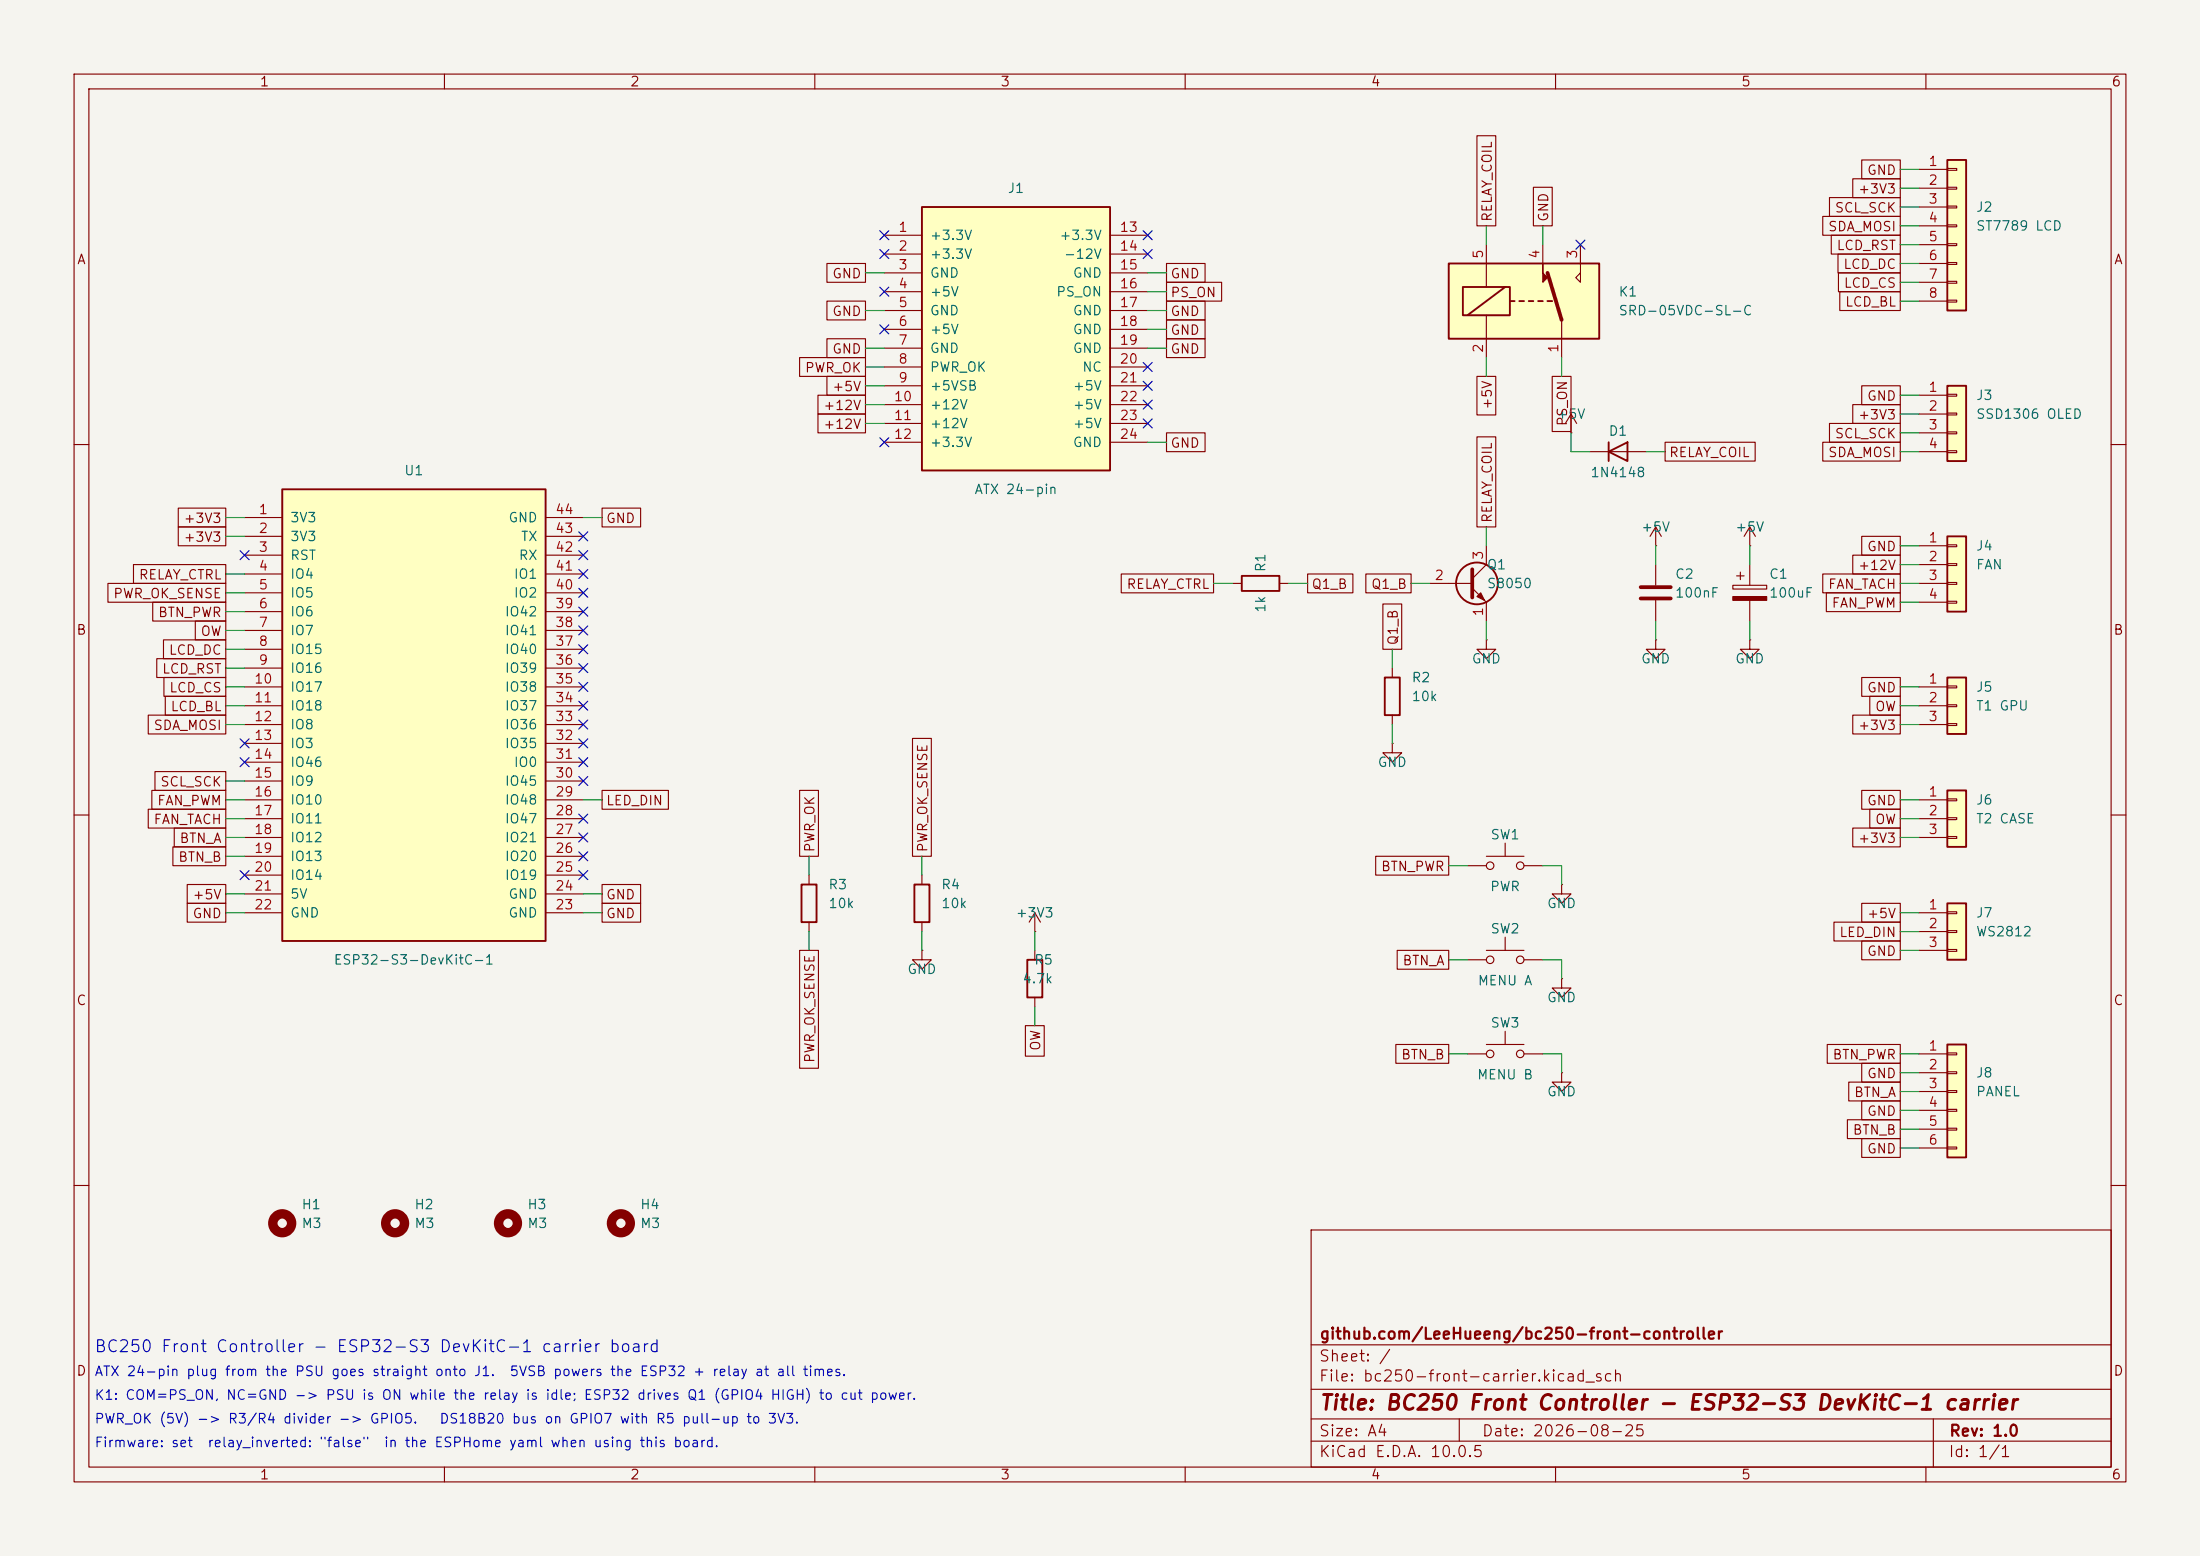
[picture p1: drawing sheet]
<svg xmlns="http://www.w3.org/2000/svg" width="297mm" height="210mm" viewBox="0 0 297 210" stroke-linecap="round" stroke-linejoin="round" font-family="sans-serif">
<path d="M0 0h297v210h-297z" fill="#f5f4ef" stroke="#f5f4ef" stroke-width=".14"/>
<g fill="none" stroke="#840000" stroke-width=".15">
<path d="M10 10h277v190h-277zM12 12h273v186h-273zM60 10v2M110 10v2M160 10v2M210 10v2M260 10v2M10 60h2M285 60h2M10 110h2M285 110h2M10 160h2"/>
<path d="M177 166h108v32h-108zM285 160h2M60 198v2M110 198v2M160 198v2M177 194.5h108M177 191.5h108M177 187.5h108M177 181.5h108M197 191.5v3M210 198v2M260 198v2"/>
<path d="M261 191.5v6.5"/>
</g>
<path d="M38.1 66h35.6v61h-35.6z" fill="#ffffc2"/>
<path d="M38.1 66h35.6v61h-35.6z" fill="none" stroke="#840000" stroke-width=".25"/>
<g fill="none" stroke="#840000" stroke-width=".15">
<path d="M33 69.9h5.1M33 72.4h5.1M33 74.9h5.1M33 77.5h5.1M73.7 69.9h5M73.7 72.4h5M73.7 74.9h5M73.7 77.5h5M33 80h5.1M33 82.6h5.1M33 85.1h5.1M33 87.6h5.1"/>
<path d="M33 90.2h5.1M33 92.7h5.1M33 95.3h5.1M33 97.8h5.1M73.7 80h5M73.7 82.6h5M73.7 85.1h5M73.7 87.6h5M73.7 90.2h5M73.7 92.7h5M73.7 95.3h5M73.7 97.8h5"/>
<path d="M33 100.3h5.1M33 102.9h5.1M33 105.4h5.1M33 108h5.1M33 110.5h5.1M33 113h5.1M33 115.6h5.1M33 118.1h5.1M73.7 100.3h5M73.7 102.9h5M73.7 105.4h5M73.7 108h5"/>
<path d="M73.7 110.5h5M73.7 113h5M73.7 115.6h5M73.7 118.1h5M198.1 116.8h2.6M200.7 115.6h5M203.2 113.8v1.8M205.7 116.8h2.6M210.8 119.4v1.3h1.3l-1.3 1.2-1.3-1.2h1.3M210.8 119.4h.1M33 120.7h5.1M33 123.2h5.1"/>
<path d="M73.7 120.7h5M73.7 123.2h5M203.2 139.2v1.8M210.8 132.1v1.3h1.3l-1.3 1.2-1.3-1.2h1.3M210.8 132.1h.1M198.1 142.2h2.6M200.7 141h5M205.7 142.2h2.6M210.8 144.8v1.3h1.3l-1.3 1.2-1.3-1.2h1.3M210.8 144.8h.1"/>
<circle cx="201.2" cy="116.8" r=".51"/>
<circle cx="205.2" cy="116.8" r=".51"/>
<circle cx="201.2" cy="142.2" r=".51"/>
<circle cx="205.2" cy="142.2" r=".51"/>
</g>
<path d="M262.9 141h2.5v15.2h-2.5z" fill="#ffffc2"/>
<path d="M262.9 141h2.5v15.2h-2.5z" fill="none" stroke="#840000" stroke-width=".25"/>
<path d="M259.1 142.2h3.8M259.1 144.8h3.8M259.1 147.3h3.8M259.1 149.9h3.8M259.1 152.4h3.8M259.1 154.9h3.8M262.9 142.1h1.3v.3h-1.3zM262.9 144.7h1.3v.2h-1.3zM262.9 147.2h1.3v.2h-1.3zM262.9 149.7h1.3v.3h-1.3zM262.9 152.3h1.3v.2h-1.3zM262.9 154.8h1.3v.3h-1.3z" fill="none" stroke="#840000" stroke-width=".15"/>
<path d="M262.9 72.4h2.5v10.2h-2.5z" fill="#ffffc2"/>
<path d="M262.9 72.4h2.5v10.2h-2.5z" fill="none" stroke="#840000" stroke-width=".25"/>
<path d="M259.1 73.7h3.8M259.1 76.2h3.8M259.1 78.7h3.8M262.9 73.5h1.3v.3h-1.3zM262.9 76.1h1.3v.2h-1.3zM262.9 78.6h1.3v.3h-1.3zM259.1 81.3h3.8M262.9 81.2h1.3v.2h-1.3z" fill="none" stroke="#840000" stroke-width=".15"/>
<path d="M262.9 121.9h2.5v7.6h-2.5z" fill="#ffffc2"/>
<path d="M262.9 121.9h2.5v7.6h-2.5z" fill="none" stroke="#840000" stroke-width=".25"/>
<path d="M259.1 123.2h3.8M259.1 125.7h3.8M259.1 128.3h3.8M262.9 123.1h1.3v.2h-1.3zM262.9 125.6h1.3v.3h-1.3zM262.9 128.1h1.3v.3h-1.3z" fill="none" stroke="#840000" stroke-width=".15"/>
<path d="M262.9 106.7h2.5v7.6h-2.5z" fill="#ffffc2"/>
<path d="M262.9 106.7h2.5v7.6h-2.5z" fill="none" stroke="#840000" stroke-width=".25"/>
<path d="M259.1 108h3.8M259.1 110.5h3.8M259.1 113h3.8M262.9 107.8h1.3v.3h-1.3zM262.9 110.4h1.3v.2h-1.3zM262.9 112.9h1.3v.3h-1.3z" fill="none" stroke="#840000" stroke-width=".15"/>
<path d="M262.9 91.4h2.5v7.7h-2.5z" fill="#ffffc2"/>
<path d="M262.9 91.4h2.5v7.7h-2.5z" fill="none" stroke="#840000" stroke-width=".25"/>
<path d="M259.1 92.7h3.8M259.1 95.3h3.8M259.1 97.8h3.8M262.9 92.6h1.3v.2h-1.3zM262.9 95.1h1.3v.3h-1.3zM262.9 97.7h1.3v.2h-1.3z" fill="none" stroke="#840000" stroke-width=".15"/>
<path d="M262.9 52.1h2.5v10.1h-2.5z" fill="#ffffc2"/>
<path d="M262.9 52.1h2.5v10.1h-2.5z" fill="none" stroke="#840000" stroke-width=".25"/>
<path d="M259.1 53.3h3.8M259.1 55.9h3.8M259.1 58.4h3.8M262.9 53.2h1.3v.3h-1.3zM262.9 55.8h1.3v.2h-1.3zM262.9 58.3h1.3v.2h-1.3zM259.1 61h3.8M262.9 60.8h1.3v.3h-1.3z" fill="none" stroke="#840000" stroke-width=".15"/>
<path d="M262.9 21.6h2.5v20.3h-2.5z" fill="#ffffc2"/>
<path d="M262.9 21.6h2.5v20.3h-2.5zM217.2 59.7v2.5M217.2 61l2.5-1.3v2.5z" fill="none" stroke="#840000" stroke-width=".25"/>
<g fill="none" stroke="#840000" stroke-width=".15">
<path d="M259.1 22.9h3.8M259.1 25.4h3.8M259.1 27.9h3.8M259.1 30.5h3.8M259.1 33h3.8M259.1 35.6h3.8M259.1 38.1h3.8M262.9 22.7h1.3v.3h-1.3zM262.9 25.3h1.3v.2h-1.3zM262.9 27.8h1.3v.3h-1.3zM262.9 30.4h1.3v.2h-1.3zM262.9 32.9h1.3v.2h-1.3z"/>
<path d="M262.9 35.4h1.3v.3h-1.3zM262.9 38h1.3v.2h-1.3zM212.1 58.4h.1M212.1 55.9l-.8 1.3M212.1 55.9l.8 1.3M212.1 55.9v2.5M259.1 40.6h3.8M262.9 40.5h1.3v.3h-1.3zM214.6 61h7.6M223.5 73.7h.1M223.5 71.1v2.6M223.5 76.2v2.8"/>
<path d="M223.5 71.1l-.7 1.3M223.5 71.1l.8 1.3M233.9 79h4.6v.5h-4.6zM234.4 77.7h1.1M234.9 77.2v1M236.2 73.7h.1M236.2 71.1v2.6M236.2 76.2v2.8M236.2 71.1l-.7 1.3M236.2 71.1l.8 1.3M223.5 86.4v1.2h1.3l-1.3 1.3-1.3-1.3h1.3M223.5 86.4h.1"/>
<path d="M223.5 81v2.8M236.2 86.4v1.2h1.3l-1.3 1.3-1.3-1.3h1.3M236.2 86.4h.1M236.2 81v2.8"/>
</g>
<path d="M233.9 80.5h4.6v.5h-4.6z" fill="#840000" stroke="#840000" stroke-width=".15"/>
<path d="M221.5 79.2h4.1M221.5 80.8h4.1" fill="none" stroke="#840000" stroke-width=".51"/>
<path d="M195.6 35.6h20.3v10.1h-20.3z" fill="#ffffc2"/>
<g fill="none" stroke="#840000" stroke-width=".15">
<path d="M200.7 33v5.7M208.3 33v2.6M213.4 33v5.1l-.7-.6 .7-.7M200.7 42.5v5.8M210.8 43.2v5.1M166.4 78.7h1.2M172.7 78.7h1.3M193 78.7h5.8M198.8 79.4l1.9 1.9v2.5M200.7 73.7v2.5l-1.9 1.9M188 90.2v1.2M188 96.5v1.3"/>
<path d="M200.7 86.4v1.2h1.2l-1.2 1.3-1.3-1.3h1.3M200.7 86.4h.1M188 100.3v1.3h1.2l-1.2 1.3-1.3-1.3h1.3M188 100.3h.1M198.1 129.5h2.6M200.7 128.3h5M203.2 126.5v1.8M205.7 129.5h2.6"/>
<circle cx="201.2" cy="129.5" r=".51"/>
<circle cx="205.2" cy="129.5" r=".51"/>
</g>
<g fill="none" stroke="#840000" stroke-width=".25">
<path d="M195.6 35.6h20.3v10.1h-20.3zM197.5 38.7h6.3v3.8h-6.3zM203.2 38.7l-5.1 3.8M203.8 40.6h.7M205.1 40.6h.6M206.4 40.6h.6M207.6 40.6h.7M208.9 40.6h.6M167.6 77.7h5.1v2.1h-5.1zM186.9 91.4h2.1v5.1h-2.1z"/>
<circle cx="199.4" cy="78.7" r="2.82"/>
</g>
<path d="M208.9 36.8l1.9 6.4M198.8 76.8v3.8" fill="none" stroke="#840000" stroke-width=".51"/>
<g fill="#840000" stroke="#840000" stroke-width=".15">
<path d="M208.3 35.6v1.2l.6 .7-.6 .6z"/>
<path d="M199.4 80.5l.5-.5 .5 1z"/>
</g>
<path d="M124.5 27.9h25.4v35.6h-25.4z" fill="#ffffc2"/>
<path d="M124.5 27.9h25.4v35.6h-25.4zM108.2 119.4h2v5.1h-2zM123.4 119.4h2.1v5.1h-2.1zM138.7 129.5h2v5.1h-2z" fill="none" stroke="#840000" stroke-width=".25"/>
<g fill="none" stroke="#840000" stroke-width=".15">
<path d="M199.4 18.3h2.5v12.2h-2.5zM111.6 35.6h5.2v2.5h-5.2zM119.4 31.8h5.1M119.4 34.3h5.1M119.4 36.8h5.1M119.4 39.4h5.1M149.9 31.8h5M149.9 34.3h5M149.9 36.8h5M149.9 39.4h5M157.5 35.6h5.2v2.5h-5.2zM157.5 38.1h7.4v2.5h-7.4z"/>
<path d="M207 25.3h2.6v5.2h-2.6zM246.1 29.2h10.4v2.6h-10.4zM247 26.7h9.5v2.5h-9.5zM247.2 31.7h9.3v2.6h-9.3zM248.1 34.3h8.4v2.5h-8.4zM248.2 36.8h8.3v2.6h-8.3zM248.4 39.4h8.1v2.5h-8.1zM250.1 24.1h6.4v2.6h-6.4zM251.3 21.6h5.2v2.5h-5.2zM107.9 48.3h8.9v2.5h-8.9zM110.4 53.3h6.4v2.6h-6.4zM110.4 55.9h6.4v2.5h-6.4z"/>
<path d="M111.6 40.6h5.2v2.6h-5.2zM111.6 45.7h5.2v2.6h-5.2zM111.6 50.8h5.2v2.5h-5.2zM119.4 41.9h5.1M119.4 44.5h5.1M119.4 47h5.1M119.4 49.5h5.1M119.4 52.1h5.1M119.4 54.6h5.1M119.4 57.2h5.1M119.4 59.7h5.1M149.9 41.9h5"/>
<path d="M149.9 44.5h5M149.9 47h5M149.9 49.5h5M149.9 52.1h5M149.9 54.6h5M149.9 57.2h5M149.9 59.7h5M157.5 58.4h5.2v2.6h-5.2zM157.5 40.6h5.2v2.6h-5.2zM157.5 43.2h5.2v2.5h-5.2zM157.5 45.7h5.2v2.6h-5.2zM199.4 59h2.5v12.1h-2.5z"/>
<path d="M199.4 50.8h2.5v5.2h-2.5zM209.5 50.8h2.6v7.4h-2.6zM224.8 59.7h12.1v2.5h-12.1zM246.1 59.7h10.4v2.5h-10.4zM247 57.1h9.5v2.6h-9.5zM250.1 54.6h6.4v2.6h-6.4zM251.3 52.1h5.2v2.5h-5.2zM14.6 78.7h15.9v2.6h-15.9zM18 76.2h12.5v2.5h-12.5zM24.1 68.6h6.4v2.5h-6.4zM24.1 71.1h6.4v2.6h-6.4zM81.3 68.6h5.2v2.5h-5.2z"/>
<path d="M151.4 77.5h12.4v2.5h-12.4zM176.5 77.5h6.1v2.5h-6.1zM184.4 77.5h6.1v2.5h-6.1zM246.1 77.5h10.4v2.5h-10.4zM250.1 74.9h6.4v2.6h-6.4zM251.3 72.4h5.2v2.5h-5.2zM20 96.5h10.5v2.6h-10.5zM20.6 81.3h9.9v2.5h-9.9zM21.2 88.9h9.3v2.5h-9.3zM22.1 86.4h8.4v2.5h-8.4zM22.1 91.4h8.4v2.6h-8.4zM22.3 94h8.2v2.5h-8.2z"/>
<path d="M26.4 83.8h4.1v2.6h-4.1zM123.2 99.7h2.5v15.9h-2.5zM186.7 81.5h2.5v6.1h-2.5zM246.6 80h9.9v2.6h-9.9zM250.1 96.5h6.4v2.6h-6.4zM251.3 91.4h5.2v2.6h-5.2zM252.4 94h4.1v2.5h-4.1zM20 109.2h10.5v2.6h-10.5zM20.5 106.7h10v2.5h-10zM20.9 104.1h9.6v2.6h-9.6zM23.3 114.3h7.2v2.5h-7.2zM23.5 111.8h7v2.5h-7z"/>
<path d="M25.3 119.4h5.2v2.5h-5.2zM81.3 106.7h8.9v2.5h-8.9zM81.3 119.4h5.2v2.5h-5.2zM107.9 106.7h2.6v8.9h-2.6zM109.2 118.1v1.3M124.5 118.1v1.3M185.7 115.6h9.9v2.5h-9.9zM250.1 111.8h6.4v2.5h-6.4zM251.3 106.7h5.2v2.5h-5.2zM252.4 109.2h4.1v2.6h-4.1zM25.3 121.9h5.2v2.6h-5.2zM81.3 121.9h5.2v2.6h-5.2z"/>
<path d="M107.9 128.3h2.6v15.9h-2.6zM109.2 124.5v1.2M124.5 128.3v1.2h1.2l-1.2 1.3-1.3-1.3h1.3M124.5 128.3h.1M124.5 124.5v1.2M138.4 138.4h2.6v4.1h-2.6zM139.7 125.7h.1M139.7 123.2l-.8 1.3M139.7 123.2l.8 1.3M139.7 123.2v2.5M139.7 128.3v1.2M139.7 134.6v1.3"/>
<path d="M188.6 128.3h7v2.5h-7zM247.6 124.5h8.9v2.5h-8.9zM251.3 127h5.2v2.5h-5.2zM251.3 121.9h5.2v2.6h-5.2zM188.4 141h7.2v2.5h-7.2zM246.7 141h9.8v2.5h-9.8zM249.4 151.1h7.1v2.6h-7.1zM249.6 146h6.9v2.6h-6.9zM251.3 153.7h5.2v2.5h-5.2zM251.3 148.6h5.2v2.5h-5.2zM251.3 143.5h5.2v2.6h-5.2z"/>
</g>
<g fill="none" stroke="#840000" stroke-width="1.3">
<circle cx="38.1" cy="165.1" r="1.27"/>
<circle cx="53.3" cy="165.1" r="1.27"/>
<circle cx="68.6" cy="165.1" r="1.27"/>
<circle cx="83.8" cy="165.1" r="1.27"/>
</g>
<g fill="none" stroke="#009600" stroke-width=".15">
<path d="M116.8 36.8h2.6M154.9 39.4h2.6M154.9 36.8h2.6M200.7 30.5v2.5M208.3 30.5v2.5M256.5 33h2.6M256.5 25.4h2.6M256.5 27.9h2.6M256.5 30.5h2.6M256.5 22.9h2.6M256.5 38.1h2.6M256.5 35.6h2.6"/>
<path d="M116.8 41.9h2.6M116.8 57.2h2.6M116.8 54.6h2.6M116.8 52.1h2.6M116.8 49.5h2.6M116.8 47h2.6M154.9 59.7h2.6M154.9 44.5h2.6M154.9 41.9h2.6M154.9 47h2.6M200.7 48.3v2.5M210.8 48.3v2.5"/>
<path d="M212.1 58.4v2.6h2.5M256.5 55.9h2.6M256.5 40.6h2.6M256.5 58.4h2.6M256.5 53.3h2.6M30.5 69.9h2.5M30.5 72.4h2.5M30.5 77.5h2.5M78.7 69.9h2.6M163.8 78.7h2.6M174 78.7h2.5M190.5 78.7h2.5"/>
<path d="M200.7 71.1v2.6M222.2 61h2.6M223.5 73.7v2.5M236.2 73.7v2.5M256.5 78.7h2.6M256.5 61h2.6M256.5 73.7h2.6M256.5 76.2h2.6M30.5 82.6h2.5M30.5 85.1h2.5M30.5 87.6h2.5M30.5 90.2h2.5"/>
<path d="M30.5 92.7h2.5M30.5 80h2.5M30.5 95.3h2.5M30.5 97.8h2.5M188 87.6v2.6M188 97.8v2.5M200.7 83.8v2.6M223.5 83.8v2.6M236.2 83.8v2.6M256.5 92.7h2.6M256.5 95.3h2.6M256.5 97.8h2.6"/>
<path d="M256.5 81.3h2.6M30.5 113h2.5M30.5 110.5h2.5M30.5 108h2.5M30.5 105.4h2.5M30.5 115.6h2.5M78.7 108h2.6M109.2 115.6v2.5M124.5 115.6v2.5M195.6 116.8h2.5M208.3 116.8h2.5v2.6M256.5 113h2.6"/>
<path d="M256.5 110.5h2.6M256.5 108h2.6M30.5 120.7h2.5M30.5 123.2h2.5M78.7 120.7h2.6M78.7 123.2h2.6M109.2 125.7v2.6M124.5 125.7v2.6M139.7 125.7v2.6M139.7 135.9v2.5M195.6 129.5h2.5M208.3 129.5h2.5v2.6"/>
<path d="M256.5 125.7h2.6M256.5 123.2h2.6M256.5 128.3h2.6M195.6 142.2h2.5M208.3 142.2h2.5v2.6M256.5 142.2h2.6M256.5 149.9h2.6M256.5 152.4h2.6M256.5 154.9h2.6M256.5 147.3h2.6M256.5 144.8h2.6"/>
</g>
<g fill="none" stroke="#000084" stroke-width=".15">
<path d="M118.8 31.1l1.2 1.3M118.8 33.7l1.2 1.2M118.8 38.8l1.2 1.2M120 38.8l-1.2 1.2M120 33.7l-1.2 1.2M120 31.1l-1.2 1.3M154.3 31.1l1.2 1.3M154.3 33.7l1.2 1.2M155.5 31.1l-1.2 1.3M155.5 33.7l-1.2 1.2M212.8 32.4l1.2 1.2M214 32.4l-1.2 1.2"/>
<path d="M118.8 59.1l1.2 1.2M118.8 43.8l1.2 1.3M120 59.1l-1.2 1.2M120 43.8l-1.2 1.3M154.3 51.5l1.2 1.2M154.3 56.5l1.2 1.3M154.3 54l1.2 1.2M154.3 48.9l1.2 1.2M155.5 51.5l-1.2 1.2M155.5 56.5l-1.2 1.3M155.5 54l-1.2 1.2M155.5 48.9l-1.2 1.2"/>
<path d="M32.4 74.3l1.2 1.2M33.6 74.3l-1.2 1.2M78.1 79.4l1.2 1.2M78.1 76.9l1.2 1.2M78.1 74.3l1.2 1.2M78.1 71.8l1.2 1.2M79.3 79.4l-1.2 1.2M79.3 71.8l-1.2 1.2M79.3 76.9l-1.2 1.2M79.3 74.3l-1.2 1.2M32.4 99.7l1.2 1.2M33.6 99.7l-1.2 1.2"/>
<path d="M78.1 81.9l1.2 1.3M78.1 97.2l1.2 1.2M78.1 94.6l1.2 1.3M78.1 92.1l1.2 1.2M78.1 99.7l1.2 1.2M78.1 89.6l1.2 1.2M78.1 87l1.2 1.2M78.1 84.5l1.2 1.2M79.3 81.9l-1.2 1.3M79.3 97.2l-1.2 1.2M79.3 94.6l-1.2 1.3M79.3 92.1l-1.2 1.2"/>
<path d="M79.3 99.7l-1.2 1.2M79.3 89.6l-1.2 1.2M79.3 87l-1.2 1.2M79.3 84.5l-1.2 1.2M32.4 117.5l1.2 1.2M32.4 102.3l1.2 1.2M33.6 117.5l-1.2 1.2M33.6 102.3l-1.2 1.2M78.1 102.3l1.2 1.2M78.1 104.8l1.2 1.2M78.1 109.9l1.2 1.2M78.1 112.4l1.2 1.2"/>
<path d="M78.1 115l1.2 1.2M78.1 117.5l1.2 1.2M79.3 102.3l-1.2 1.2M79.3 104.8l-1.2 1.2M79.3 109.9l-1.2 1.2M79.3 112.4l-1.2 1.2M79.3 115l-1.2 1.2M79.3 117.5l-1.2 1.2"/>
</g>
<text font-size="2" fill="#840000" x="178" y="190.8">Title: BC250 Front Controller - ESP32-S3 DevKitC-1 carrier</text>
<text font-size="1.6" fill="#0000c2" x="12.6" y="182.9">BC250 Front Controller - ESP32-S3 DevKitC-1 carrier board</text>
<g font-size="1.5" fill="#840000">
<text x="178" y="184.1">Sheet: /</text>
<text x="178" y="181.1">github.com/LeeHueeng/bc250-front-controller</text>
<text x="178" y="186.8">File: bc250-front-carrier.kicad_sch</text>
<text x="178" y="197">KiCad E.D.A. 10.0.5</text>
<text x="178" y="194.2">Size: A4</text>
<text x="200" y="194.2">Date: 2026-08-25</text>
<text x="263" y="197">Id: 1/1</text>
<text x="263" y="194.2">Rev: 1.0</text>
</g>
<g font-size="1.3" fill="#840000">
<text x="35" y="12">1</text>
<text x="85" y="12">2</text>
<text x="135" y="12">3</text>
<text x="185" y="12">4</text>
<text x="235" y="12">5</text>
<text x="285" y="12">6</text>
<text x="252" y="23.9">GND</text>
<text x="247.6" y="29">SCL_SCK</text>
<text x="250.8" y="26.5">+3V3</text>
<text x="10.3" y="36">A</text>
<text x="201.7" y="30" transform="rotate(-90 201.7 30)">RELAY_COIL</text>
<text x="209.3" y="30" transform="rotate(-90 209.3 30)">GND</text>
<text x="246.7" y="31.5">SDA_MOSI</text>
<text x="247.9" y="34.1">LCD_RST</text>
<text x="285.3" y="36">A</text>
<text x="112.3" y="37.9">GND</text>
<text x="157.9" y="37.9">GND</text>
<text x="157.9" y="40.4">PS_ON</text>
<text x="248.8" y="36.6">LCD_DC</text>
<text x="248.8" y="39.2">LCD_CS</text>
<text x="249" y="41.7">LCD_BL</text>
<text x="112.3" y="43">GND</text>
<text x="157.9" y="43">GND</text>
<text x="157.9" y="45.5">GND</text>
<text x="108.6" y="50.6">PWR_OK</text>
<text x="112.3" y="48">GND</text>
<text x="112.3" y="53.1">+5V</text>
<text x="157.9" y="48">GND</text>
<text x="111.1" y="55.7">+12V</text>
<text x="111.1" y="58.2">+12V</text>
<text x="201.7" y="55.4" transform="rotate(-90 201.7 55.4)">+5V</text>
<text x="211.9" y="57.6" transform="rotate(-90 211.9 57.6)">PS_ON</text>
<text x="247.6" y="59.5">SCL_SCK</text>
<text x="250.8" y="56.9">+3V3</text>
<text x="252" y="54.4">GND</text>
<text x="157.9" y="60.7">GND</text>
<text x="225.2" y="62">RELAY_COIL</text>
<text x="246.7" y="62">SDA_MOSI</text>
<text x="24.7" y="70.9">+3V3</text>
<text x="81.7" y="70.9">GND</text>
<text x="201.7" y="70.7" transform="rotate(-90 201.7 70.7)">RELAY_COIL</text>
<text x="24.7" y="73.4">+3V3</text>
<text x="250.8" y="77.3">+12V</text>
<text x="252" y="74.7">GND</text>
<text x="15.2" y="81.1">PWR_OK_SENSE</text>
<text x="18.6" y="78.5">RELAY_CTRL</text>
<text x="21.2" y="83.6">BTN_PWR</text>
<text x="152" y="79.8">RELAY_CTRL</text>
<text x="177" y="79.8">Q1_B</text>
<text x="185" y="79.8">Q1_B</text>
<text x="246.7" y="79.8">FAN_TACH</text>
<text x="247.2" y="82.3">FAN_PWM</text>
<text x="10.2" y="86">B</text>
<text x="22.7" y="88.7">LCD_DC</text>
<text x="27" y="86.1">OW</text>
<text x="189" y="87.2" transform="rotate(-90 189 87.2)">Q1_B</text>
<text x="285.2" y="86">B</text>
<text x="21.8" y="91.2">LCD_RST</text>
<text x="22.8" y="93.8">LCD_CS</text>
<text x="252" y="93.8">GND</text>
<text x="20.6" y="98.8">SDA_MOSI</text>
<text x="22.9" y="96.3">LCD_BL</text>
<text x="250.8" y="98.8">+3V3</text>
<text x="253.1" y="96.3">OW</text>
<text x="21.6" y="106.5">SCL_SCK</text>
<text x="20.6" y="111.5">FAN_TACH</text>
<text x="21.1" y="109">FAN_PWM</text>
<text x="81.7" y="109">LED_DIN</text>
<text x="252" y="109">GND</text>
<text x="253.1" y="111.5">OW</text>
<text x="24" y="116.6">BTN_B</text>
<text x="24.2" y="114.1">BTN_A</text>
<text x="110.3" y="115.1" transform="rotate(-90 110.3 115.1)">PWR_OK</text>
<text x="125.5" y="115.1" transform="rotate(-90 125.5 115.1)">PWR_OK_SENSE</text>
<text x="186.3" y="117.9">BTN_PWR</text>
<text x="250.8" y="114.1">+3V3</text>
<text x="25.9" y="124.2">GND</text>
<text x="25.9" y="121.7">+5V</text>
<text x="81.7" y="121.7">GND</text>
<text x="81.7" y="124.2">GND</text>
<text x="252" y="124.2">+5V</text>
<text x="189.3" y="130.6">BTN_A</text>
<text x="248.2" y="126.8">LED_DIN</text>
<text x="252" y="129.3">GND</text>
<text x="10.2" y="136">C</text>
<text x="285.2" y="136">C</text>
<text x="110.3" y="143.5" transform="rotate(-90 110.3 143.5)">PWR_OK_SENSE</text>
<text x="140.8" y="141.9" transform="rotate(-90 140.8 141.9)">OW</text>
<text x="189.1" y="143.3">BTN_B</text>
<text x="247.3" y="143.3">BTN_PWR</text>
<text x="250.2" y="148.4">BTN_A</text>
<text x="252" y="145.8">GND</text>
<text x="250" y="153.5">BTN_B</text>
<text x="252" y="156">GND</text>
<text x="252" y="150.9">GND</text>
<text x="10.2" y="186">D</text>
<text x="285.2" y="186">D</text>
<text x="35" y="200">1</text>
<text x="85" y="200">2</text>
<text x="135" y="200">3</text>
<text x="185" y="200">4</text>
<text x="235" y="200">5</text>
<text x="285" y="200">6</text>
</g>
<g font-size="1.3" fill="#a90000">
<text x="260.3" y="22.7">1</text>
<text x="260.3" y="25.3">2</text>
<text x="260.3" y="27.8">3</text>
<text x="121.2" y="31.6">1</text>
<text x="121.2" y="34.2">2</text>
<text x="151.1" y="31.6">13</text>
<text x="151.1" y="34.2">14</text>
<text x="200.5" y="35" transform="rotate(-90 200.5 35)">5</text>
<text x="208.1" y="35" transform="rotate(-90 208.1 35)">4</text>
<text x="213.2" y="35" transform="rotate(-90 213.2 35)">3</text>
<text x="260.3" y="30.3">4</text>
<text x="260.3" y="32.9">5</text>
<text x="260.3" y="35.4">6</text>
<text x="121.2" y="36.7">3</text>
<text x="121.2" y="39.2">4</text>
<text x="121.2" y="41.8">5</text>
<text x="151.1" y="36.7">15</text>
<text x="151.1" y="39.2">16</text>
<text x="151.1" y="41.8">17</text>
<text x="260.3" y="38">7</text>
<text x="260.3" y="40.5">8</text>
<text x="121.2" y="44.3">6</text>
<text x="121.2" y="46.9">7</text>
<text x="151.1" y="44.3">18</text>
<text x="151.1" y="46.9">19</text>
<text x="200.5" y="47.7" transform="rotate(-90 200.5 47.7)">2</text>
<text x="210.7" y="47.7" transform="rotate(-90 210.7 47.7)">1</text>
<text x="121.2" y="49.4">8</text>
<text x="121.2" y="51.9">9</text>
<text x="151.1" y="49.4">20</text>
<text x="151.1" y="51.9">21</text>
<text x="260.3" y="53.2">1</text>
<text x="120.6" y="54.5">10</text>
<text x="120.6" y="57">11</text>
<text x="120.6" y="59.6">12</text>
<text x="151.1" y="54.5">22</text>
<text x="151.1" y="57">23</text>
<text x="151.1" y="59.6">24</text>
<text x="260.3" y="55.7">2</text>
<text x="260.3" y="58.3">3</text>
<text x="260.3" y="60.8">4</text>
<text x="34.8" y="69.7">1</text>
<text x="74.9" y="69.7">44</text>
<text x="34.8" y="72.3">2</text>
<text x="34.8" y="74.8">3</text>
<text x="34.8" y="77.3">4</text>
<text x="74.9" y="77.3">41</text>
<text x="74.9" y="74.8">42</text>
<text x="74.9" y="72.3">43</text>
<text x="200.5" y="75.7" transform="rotate(-90 200.5 75.7)">3</text>
<text x="260.3" y="73.5">1</text>
<text x="260.3" y="76.1">2</text>
<text x="34.8" y="79.9">5</text>
<text x="34.8" y="82.4">6</text>
<text x="74.9" y="82.4">39</text>
<text x="74.9" y="79.9">40</text>
<text x="193.6" y="78.6">2</text>
<text x="200.5" y="83.3" transform="rotate(-90 200.5 83.3)">1</text>
<text x="260.3" y="78.6">3</text>
<text x="260.3" y="81.1">4</text>
<text x="34.8" y="85">7</text>
<text x="34.8" y="87.5">8</text>
<text x="74.9" y="87.5">37</text>
<text x="74.9" y="85">38</text>
<text x="34.2" y="92.6">10</text>
<text x="34.2" y="95.1">11</text>
<text x="34.8" y="90">9</text>
<text x="74.9" y="95.1">34</text>
<text x="74.9" y="92.6">35</text>
<text x="74.9" y="90">36</text>
<text x="260.3" y="92.6">1</text>
<text x="260.3" y="95.1">2</text>
<text x="34.2" y="97.7">12</text>
<text x="34.2" y="100.2">13</text>
<text x="74.9" y="100.2">32</text>
<text x="74.9" y="97.7">33</text>
<text x="260.3" y="97.7">3</text>
<text x="34.2" y="102.7">14</text>
<text x="34.2" y="105.3">15</text>
<text x="34.2" y="107.8">16</text>
<text x="74.9" y="107.8">29</text>
<text x="74.9" y="105.3">30</text>
<text x="74.9" y="102.7">31</text>
<text x="260.3" y="107.8">1</text>
<text x="34.2" y="110.4">17</text>
<text x="34.2" y="112.9">18</text>
<text x="74.9" y="112.9">27</text>
<text x="74.9" y="110.4">28</text>
<text x="260.3" y="110.4">2</text>
<text x="260.3" y="112.9">3</text>
<text x="34.2" y="115.4">19</text>
<text x="34.2" y="118">20</text>
<text x="74.9" y="118">25</text>
<text x="74.9" y="115.4">26</text>
<text x="34.2" y="120.5">21</text>
<text x="34.2" y="123.1">22</text>
<text x="74.9" y="123.1">23</text>
<text x="74.9" y="120.5">24</text>
<text x="260.3" y="123.1">1</text>
<text x="260.3" y="125.6">2</text>
<text x="260.3" y="128.1">3</text>
<text x="260.3" y="142.1">1</text>
<text x="260.3" y="144.6">2</text>
<text x="260.3" y="147.2">3</text>
<text x="260.3" y="149.7">4</text>
<text x="260.3" y="152.3">5</text>
<text x="260.3" y="154.8">6</text>
</g>
<g font-size="1.3" fill="#006464">
<text x="135.9" y="26.4">J1</text>
<text x="266.7" y="28.9">J2</text>
<text x="125.4" y="32.7">+3.3V</text>
<text x="125.4" y="35.3">+3.3V</text>
<text x="142.9" y="32.7">+3.3V</text>
<text x="143.5" y="35.3">-12V</text>
<text x="266.7" y="31.4">ST7789 LCD</text>
<text x="125.4" y="37.8">GND</text>
<text x="125.4" y="40.3">+5V</text>
<text x="142.5" y="40.3">PS_ON</text>
<text x="144.7" y="37.8">GND</text>
<text x="218.4" y="40.3">K1</text>
<text x="125.4" y="42.9">GND</text>
<text x="125.4" y="45.4">+5V</text>
<text x="125.4" y="48">GND</text>
<text x="144.7" y="42.9">GND</text>
<text x="144.7" y="45.4">GND</text>
<text x="144.7" y="48">GND</text>
<text x="218.4" y="42.9">SRD-05VDC-SL-C</text>
<text x="125.4" y="50.5">PWR_OK</text>
<text x="125.4" y="53">+5VSB</text>
<text x="144.7" y="53">+5V</text>
<text x="146" y="50.5">NC</text>
<text x="125.4" y="55.6">+12V</text>
<text x="125.4" y="58.1">+12V</text>
<text x="144.7" y="55.6">+5V</text>
<text x="144.7" y="58.1">+5V</text>
<text x="210" y="56.8">+5V</text>
<text x="217.1" y="59.1">D1</text>
<text x="266.7" y="54.3">J3</text>
<text x="266.7" y="56.8">SSD1306 OLED</text>
<text x="54.5" y="64.5">U1</text>
<text x="125.4" y="60.7">+3.3V</text>
<text x="144.7" y="60.7">GND</text>
<text x="214.6" y="64.7">1N4148</text>
<text x="39.1" y="70.8">3V3</text>
<text x="68.5" y="70.8">GND</text>
<text x="131.5" y="67">ATX 24-pin</text>
<text x="39.1" y="73.4">3V3</text>
<text x="39.1" y="75.9">RST</text>
<text x="69.9" y="75.9">RX</text>
<text x="70.2" y="73.4">TX</text>
<text x="171.1" y="77.3" transform="rotate(-90 171.1 77.3)">R1</text>
<text x="200.6" y="77.2">Q1</text>
<text x="221.5" y="72.1">+5V</text>
<text x="234.2" y="72.1">+5V</text>
<text x="266.7" y="74.6">J4</text>
<text x="266.7" y="77.2">FAN</text>
<text x="39.1" y="78.4">IO4</text>
<text x="39.1" y="81">IO5</text>
<text x="39.1" y="83.5">IO6</text>
<text x="68.1" y="83.5">IO42</text>
<text x="69.3" y="81">IO2</text>
<text x="69.3" y="78.4">IO1</text>
<text x="171.1" y="82.8" transform="rotate(-90 171.1 82.8)">1k</text>
<text x="200.6" y="79.7">S8050</text>
<text x="226" y="78.4">C2</text>
<text x="226" y="81">100nF</text>
<text x="238.7" y="78.4">C1</text>
<text x="238.7" y="81">100uF</text>
<text x="39.1" y="86.1">IO7</text>
<text x="39.1" y="88.6">IO15</text>
<text x="68.1" y="88.6">IO40</text>
<text x="68.1" y="86.1">IO41</text>
<text x="198.6" y="89.9">GND</text>
<text x="221.5" y="89.9">GND</text>
<text x="234.2" y="89.9">GND</text>
<text x="39.1" y="91.1">IO16</text>
<text x="39.1" y="93.7">IO17</text>
<text x="68.1" y="93.7">IO38</text>
<text x="68.1" y="91.1">IO39</text>
<text x="190.5" y="92.4">R2</text>
<text x="190.5" y="94.9">10k</text>
<text x="266.7" y="93.7">J5</text>
<text x="39.1" y="96.2">IO18</text>
<text x="39.1" y="98.8">IO8</text>
<text x="39.1" y="101.3">IO3</text>
<text x="68.1" y="101.3">IO35</text>
<text x="68.1" y="98.8">IO36</text>
<text x="68.1" y="96.2">IO37</text>
<text x="266.7" y="96.2">T1 GPU</text>
<text x="39.1" y="103.8">IO46</text>
<text x="39.1" y="106.4">IO9</text>
<text x="68.1" y="106.4">IO45</text>
<text x="69.3" y="103.8">IO0</text>
<text x="185.9" y="103.8">GND</text>
<text x="39.1" y="108.9">IO10</text>
<text x="39.1" y="111.5">IO11</text>
<text x="39.1" y="114">IO12</text>
<text x="68.1" y="114">IO21</text>
<text x="68.1" y="111.5">IO47</text>
<text x="68.1" y="108.9">IO48</text>
<text x="201.1" y="113.6">SW1</text>
<text x="266.7" y="108.9">J6</text>
<text x="266.7" y="111.5">T2 CASE</text>
<text x="39.1" y="116.5">IO13</text>
<text x="39.1" y="119.1">IO14</text>
<text x="68.1" y="119.1">IO19</text>
<text x="68.1" y="116.5">IO20</text>
<text x="39.1" y="121.6">5V</text>
<text x="39.1" y="124.2">GND</text>
<text x="68.5" y="124.2">GND</text>
<text x="68.5" y="121.6">GND</text>
<text x="111.7" y="120.3">R3</text>
<text x="111.7" y="122.9">10k</text>
<text x="127" y="120.3">R4</text>
<text x="127" y="122.9">10k</text>
<text x="137" y="124.2">+3V3</text>
<text x="201.1" y="120.6">PWR</text>
<text x="208.8" y="122.9">GND</text>
<text x="266.7" y="124.2">J7</text>
<text x="45" y="130.5">ESP32-S3-DevKitC-1</text>
<text x="122.4" y="131.8">GND</text>
<text x="139.5" y="130.5">R5</text>
<text x="201.1" y="126.3">SW2</text>
<text x="266.7" y="126.7">WS2812</text>
<text x="137.9" y="133">4.7k</text>
<text x="199.4" y="133.3">MENU A</text>
<text x="208.8" y="135.6">GND</text>
<text x="201.1" y="139">SW3</text>
<text x="199.3" y="146">MENU B</text>
<text x="208.8" y="148.3">GND</text>
<text x="266.7" y="145.7">J8</text>
<text x="266.7" y="148.3">PANEL</text>
<text x="40.6" y="163.5">H1</text>
<text x="40.6" y="166.1">M3</text>
<text x="55.9" y="163.5">H2</text>
<text x="55.9" y="166.1">M3</text>
<text x="71.1" y="163.5">H3</text>
<text x="71.1" y="166.1">M3</text>
<text x="86.3" y="163.5">H4</text>
<text x="86.3" y="166.1">M3</text>
</g>
<g font-size="1.3" fill="#0000c2">
<text x="12.7" y="186.1">ATX 24-pin plug from the PSU goes straight onto J1.</text>
<text x="12.7" y="189.3">K1: COM=PS_ON, NC=GND -&gt; PSU is ON while the relay is idle; ESP32 drives Q1 (GPIO4 HIGH) to cut power.</text>
<text x="68.7" y="186.1">5VSB powers the ESP32 + relay at all times.</text>
<text x="12.7" y="195.7">Firmware: set</text>
<text x="12.7" y="192.5">PWR_OK (5V) -&gt; R3/R4 divider -&gt; GPIO5.</text>
<text x="27.9" y="195.7">relay_inverted: &quot;false&quot;</text>
<text x="51.7" y="195.7">in the ESPHome yaml when using this board.</text>
<text x="59.2" y="192.5">DS18B20 bus on GPIO7 with R5 pull-up to 3V3.</text>
</g>
</svg>
